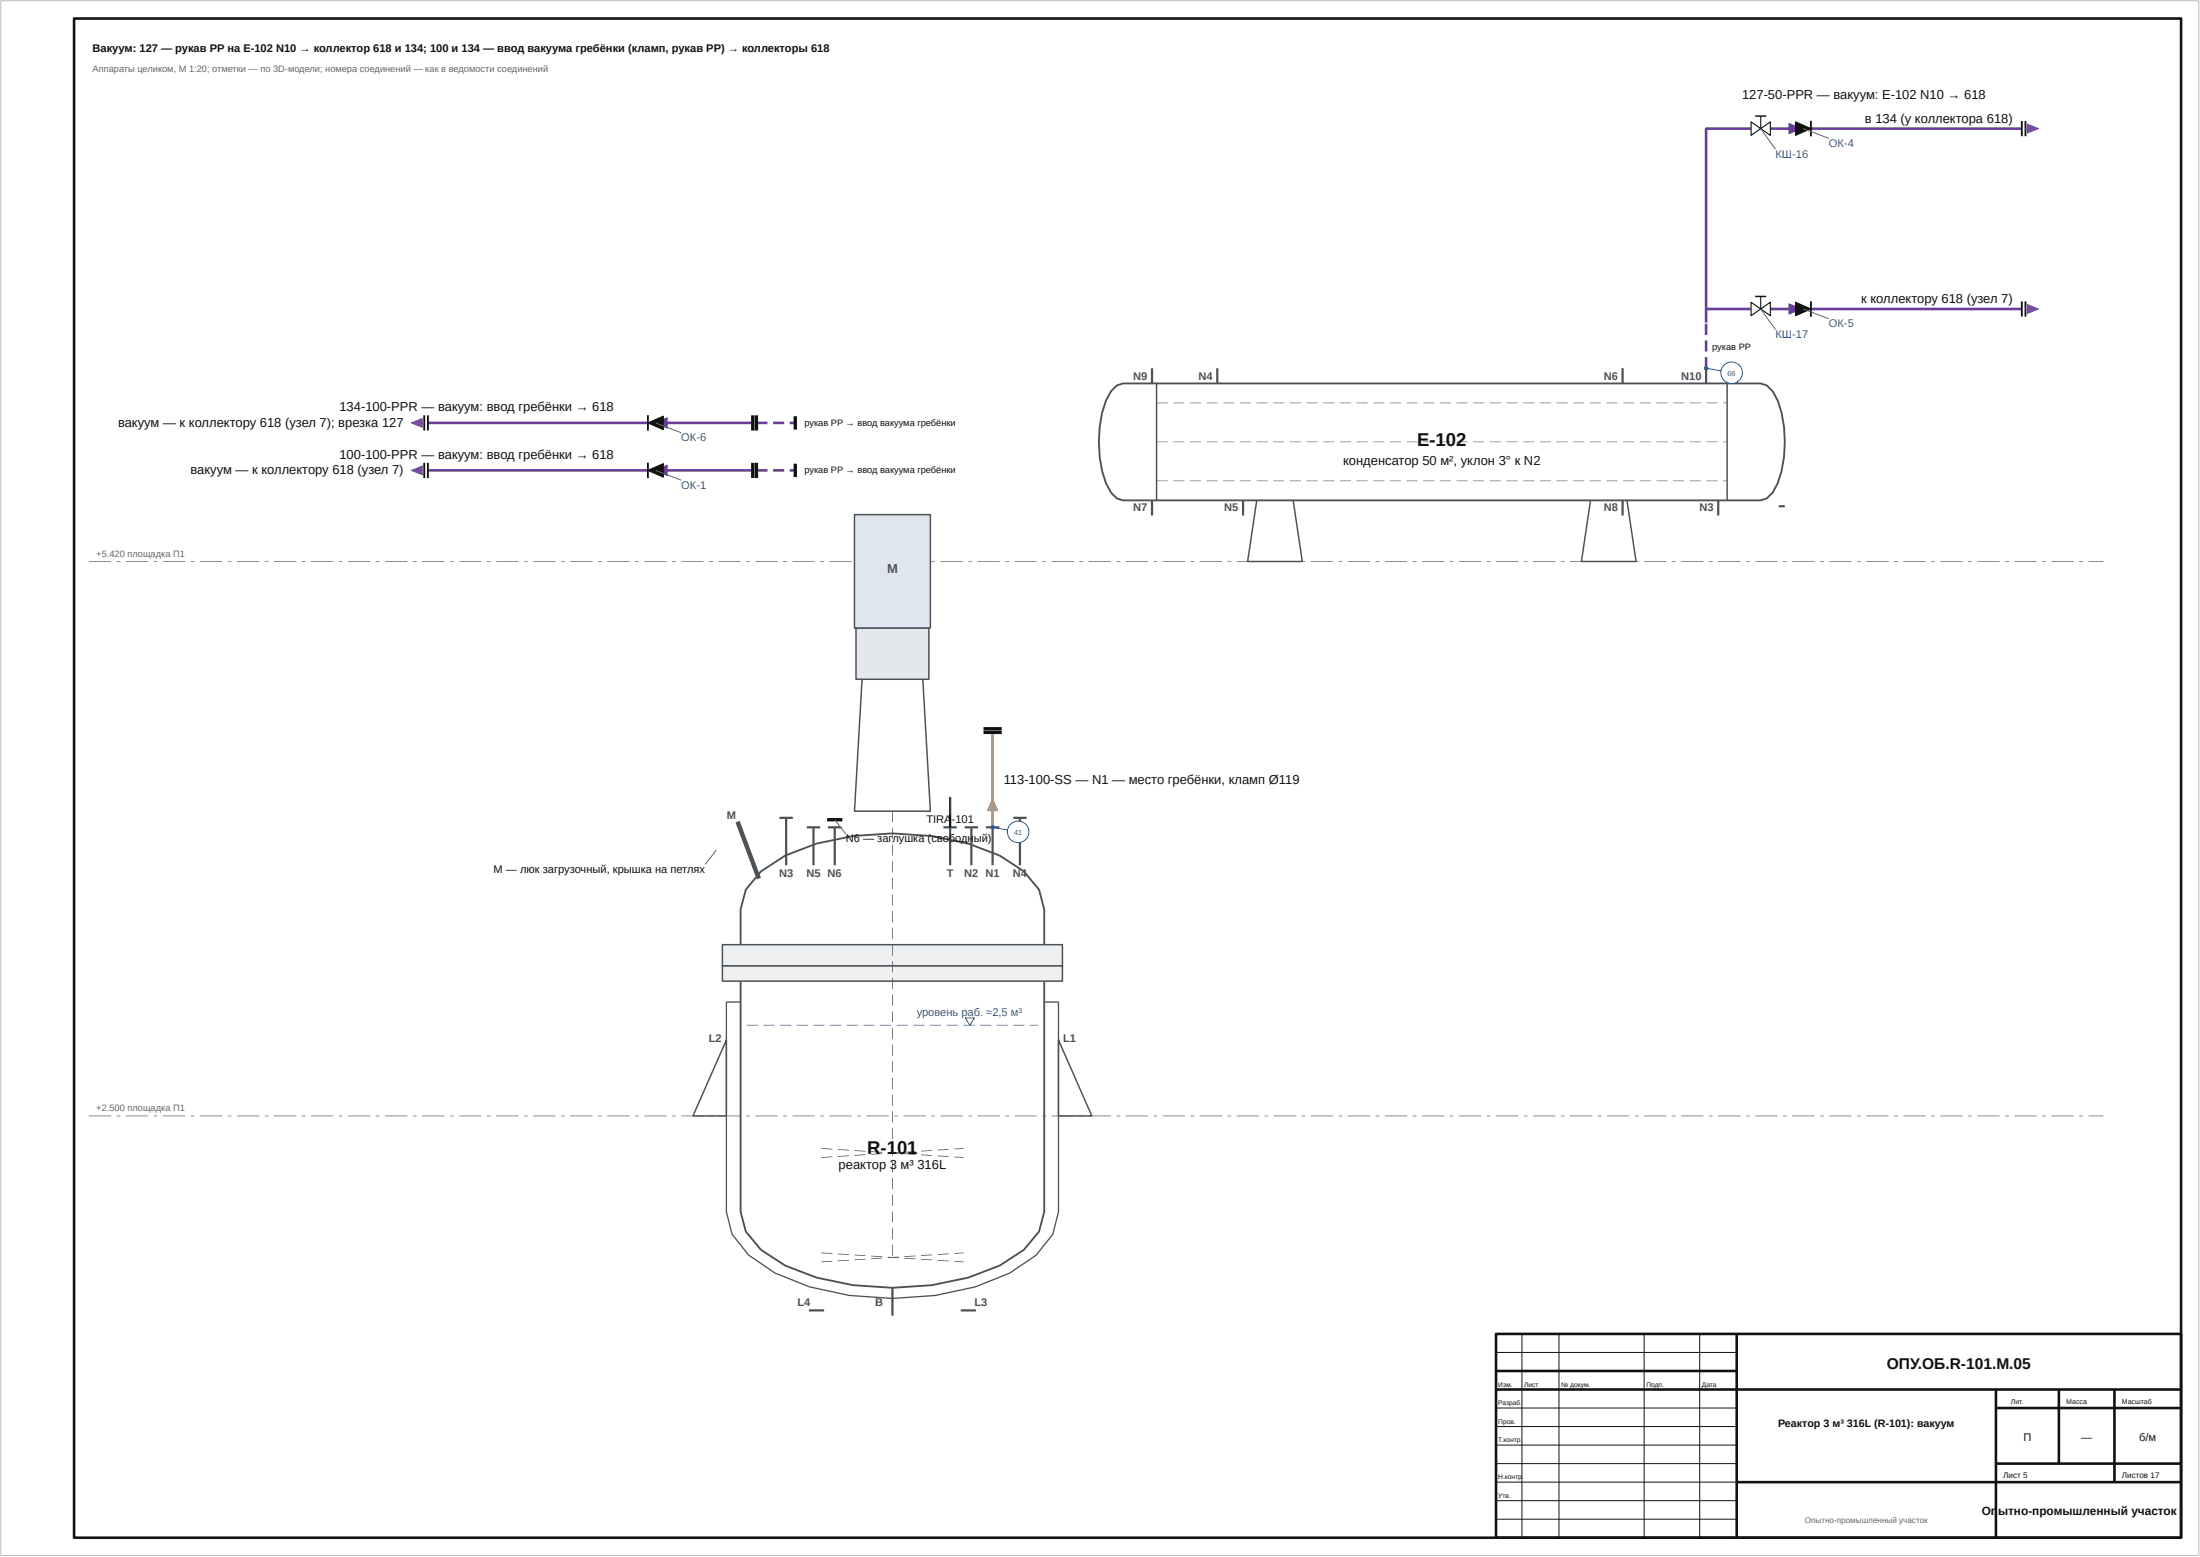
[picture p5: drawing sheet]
<svg xmlns="http://www.w3.org/2000/svg" width="594mm" height="420mm" viewBox="0 0 594 420" stroke-linecap="round" stroke-linejoin="round" font-family="sans-serif">
<path d="M469 360v55M404 370h65M404 375h185M539 375v40M539 380h50M556 375v20M571 375v25M469 400h120M539 395h50" fill="none" stroke="#111" stroke-width=".7" stroke-linecap="butt"/>
<path d="M460.4 96.4h.7v3h-.7zM460.4 91.9h.7v3h-.7zM460.4 87.4h.7v3h-.7z" fill="#6a3c9a"/>
<path d="M472.9 34.7h-12.2v52.4M478.1 34.7h6.8M489 34.7h57M460.7 83.4h12.2M478.1 83.4h6.8M489 83.4h57M115.6 126.9h59.4M179.1 126.9h24.2" fill="none" stroke="#6a3c9a" stroke-width=".7" stroke-linecap="butt"/>
<path d="M268 197.7v25.6" fill="none" stroke="#f18e2b" stroke-width=".7" stroke-linecap="butt"/>
<path d="M204.3 126.6h3v.7h-3zM208.8 126.6h3v.7h-3zM213.3 126.6h1.5v.7h-1.5z" fill="#6a3c9a"/>
<path d="M115.6 114.1h59.4M179.1 114.1h24.2" fill="none" stroke="#6a3c9a" stroke-width=".7" stroke-linecap="butt"/>
<path d="M204.3 113.8h3v.7h-3zM208.8 113.8h3v.7h-3zM213.3 113.8h1.5v.7h-1.5z" fill="#6a3c9a"/>
<path d="M.2 .2h593.6v419.6h-593.6z" fill="none" stroke="#bbb" stroke-width=".27"/>
<path d="M20 5h569v410h-569zM404 360h185v55h-185z" fill="none" stroke="#111" stroke-width=".7" stroke-linecap="butt"/>
<path d="M411 360v55M421 360v55M444 360v55M459 360v55M404 365h65M404 380h65M404 385h65M404 390h65M404 395h65M404 400h65M404 405h65M404 410h65" fill="none" stroke="#111" stroke-width=".27"/>
<g fill="#666">
<path d="M24 301.1h6v.2h-6zM31.5 301.1h1v.2h-1zM34 301.1h6v.2h-6zM41.5 301.1h1v.2h-1zM44 301.1h6v.2h-6zM51.5 301.1h1v.2h-1zM54 301.1h6v.2h-6zM61.5 301.1h1v.2h-1zM64 301.1h6v.2h-6zM71.5 301.1h1v.2h-1zM74 301.1h6v.2h-6zM81.5 301.1h1v.2h-1zM84 301.1h6v.2h-6zM91.5 301.1h1v.2h-1zM94 301.1h6v.2h-6zM101.5 301.1h1v.2h-1zM104 301.1h6v.2h-6zM111.5 301.1h1v.2h-1zM114 301.1h6v.2h-6zM121.5 301.1h1v.2h-1zM124 301.1h6v.2h-6zM131.5 301.1h1v.2h-1zM134 301.1h6v.2h-6zM141.5 301.1h1v.2h-1zM144 301.1h6v.2h-6zM151.5 301.1h1v.2h-1zM154 301.1h6v.2h-6zM161.5 301.1h1v.2h-1zM164 301.1h6v.2h-6zM171.5 301.1h1v.2h-1zM174 301.1h6v.2h-6zM181.5 301.1h1v.2h-1zM184 301.1h6v.2h-6zM191.5 301.1h1v.2h-1zM194 301.1h6v.2h-6zM201.5 301.1h1v.2h-1zM204 301.1h6v.2h-6zM211.5 301.1h1v.2h-1zM214 301.1h6v.2h-6zM221.5 301.1h1v.2h-1zM224 301.1h6v.2h-6zM231.5 301.1h1v.2h-1zM234 301.1h6v.2h-6zM241.5 301.1h1v.2h-1zM244 301.1h6v.2h-6zM251.5 301.1h1v.2h-1zM254 301.1h6v.2h-6zM261.5 301.1h1v.2h-1zM264 301.1h6v.2h-6zM271.5 301.1h1v.2h-1zM274 301.1h6v.2h-6zM281.5 301.1h1v.2h-1zM284 301.1h6v.2h-6zM291.5 301.1h1v.2h-1zM294 301.1h6v.2h-6zM301.5 301.1h1v.2h-1zM304 301.1h6v.2h-6zM311.5 301.1h1v.2h-1zM314 301.1h6v.2h-6zM321.5 301.1h1v.2h-1zM324 301.1h6v.2h-6zM331.5 301.1h1v.2h-1zM334 301.1h6v.2h-6zM341.5 301.1h1v.2h-1zM344 301.1h6v.2h-6zM351.5 301.1h1v.2h-1zM354 301.1h6v.2h-6zM361.5 301.1h1v.2h-1zM364 301.1h6v.2h-6zM371.5 301.1h1v.2h-1zM374 301.1h6v.2h-6zM381.5 301.1h1v.2h-1zM384 301.1h6v.2h-6zM391.5 301.1h1v.2h-1zM394 301.1h6v.2h-6zM401.5 301.1h1v.2h-1zM404 301.1h6v.2h-6zM411.5 301.1h1v.2h-1zM414 301.1h6v.2h-6zM421.5 301.1h1v.2h-1zM424 301.1h6v.2h-6zM431.5 301.1h1v.2h-1zM434 301.1h6v.2h-6zM441.5 301.1h1v.2h-1zM444 301.1h6v.2h-6zM451.5 301.1h1v.2h-1zM454 301.1h6v.2h-6zM461.5 301.1h1v.2h-1zM464 301.1h6v.2h-6zM471.5 301.1h1v.2h-1zM474 301.1h6v.2h-6zM481.5 301.1h1v.2h-1zM484 301.1h6v.2h-6zM491.5 301.1h1v.2h-1zM494 301.1h6v.2h-6zM501.5 301.1h1v.2h-1zM504 301.1h6v.2h-6zM511.5 301.1h1v.2h-1zM514 301.1h6v.2h-6zM521.5 301.1h1v.2h-1zM524 301.1h6v.2h-6zM531.5 301.1h1v.2h-1zM534 301.1h6v.2h-6zM541.5 301.1h1v.2h-1zM544 301.1h6v.2h-6zM551.5 301.1h1v.2h-1zM554 301.1h6v.2h-6zM561.5 301.1h1v.2h-1zM564 301.1h4v.2h-4z"/>
<path d="M24 151.4h6v.2h-6zM31.5 151.4h1v.2h-1zM34 151.4h6v.2h-6zM41.5 151.4h1v.2h-1zM44 151.4h6v.2h-6zM51.5 151.4h1v.2h-1zM54 151.4h6v.2h-6zM61.5 151.4h1v.2h-1zM64 151.4h6v.2h-6zM71.5 151.4h1v.2h-1zM74 151.4h6v.2h-6zM81.5 151.4h1v.2h-1zM84 151.4h6v.2h-6zM91.5 151.4h1v.2h-1zM94 151.4h6v.2h-6zM101.5 151.4h1v.2h-1zM104 151.4h6v.2h-6zM111.5 151.4h1v.2h-1zM114 151.4h6v.2h-6zM121.5 151.4h1v.2h-1zM124 151.4h6v.2h-6zM131.5 151.4h1v.2h-1zM134 151.4h6v.2h-6zM141.5 151.4h1v.2h-1zM144 151.4h6v.2h-6zM151.5 151.4h1v.2h-1zM154 151.4h6v.2h-6zM161.5 151.4h1v.2h-1zM164 151.4h6v.2h-6zM171.5 151.4h1v.2h-1zM174 151.4h6v.2h-6zM181.5 151.4h1v.2h-1zM184 151.4h6v.2h-6zM191.5 151.4h1v.2h-1zM194 151.4h6v.2h-6zM201.5 151.4h1v.2h-1zM204 151.4h6v.2h-6zM211.5 151.4h1v.2h-1zM214 151.4h6v.2h-6zM221.5 151.4h1v.2h-1zM224 151.4h6v.2h-6zM231.5 151.4h1v.2h-1zM234 151.4h6v.2h-6zM241.5 151.4h1v.2h-1zM244 151.4h6v.2h-6zM251.5 151.4h1v.2h-1zM254 151.4h6v.2h-6zM261.5 151.4h1v.2h-1zM264 151.4h6v.2h-6zM271.5 151.4h1v.2h-1zM274 151.4h6v.2h-6zM281.5 151.4h1v.2h-1zM284 151.4h6v.2h-6zM291.5 151.4h1v.2h-1zM294 151.4h6v.2h-6zM301.5 151.4h1v.2h-1zM304 151.4h6v.2h-6zM311.5 151.4h1v.2h-1zM314 151.4h6v.2h-6zM321.5 151.4h1v.2h-1zM324 151.4h6v.2h-6zM331.5 151.4h1v.2h-1zM334 151.4h6v.2h-6zM341.5 151.4h1v.2h-1zM344 151.4h6v.2h-6zM351.5 151.4h1v.2h-1zM354 151.4h6v.2h-6zM361.5 151.4h1v.2h-1zM364 151.4h6v.2h-6zM371.5 151.4h1v.2h-1zM374 151.4h6v.2h-6zM381.5 151.4h1v.2h-1zM384 151.4h6v.2h-6zM391.5 151.4h1v.2h-1zM394 151.4h6v.2h-6zM401.5 151.4h1v.2h-1zM404 151.4h6v.2h-6zM411.5 151.4h1v.2h-1zM414 151.4h6v.2h-6zM421.5 151.4h1v.2h-1zM424 151.4h6v.2h-6zM431.5 151.4h1v.2h-1zM434 151.4h6v.2h-6zM441.5 151.4h1v.2h-1zM444 151.4h6v.2h-6zM451.5 151.4h1v.2h-1zM454 151.4h6v.2h-6zM461.5 151.4h1v.2h-1zM464 151.4h6v.2h-6zM471.5 151.4h1v.2h-1zM474 151.4h6v.2h-6zM481.5 151.4h1v.2h-1zM484 151.4h6v.2h-6zM491.5 151.4h1v.2h-1zM494 151.4h6v.2h-6zM501.5 151.4h1v.2h-1zM504 151.4h6v.2h-6zM511.5 151.4h1v.2h-1zM514 151.4h6v.2h-6zM521.5 151.4h1v.2h-1zM524 151.4h6v.2h-6zM531.5 151.4h1v.2h-1zM534 151.4h6v.2h-6zM541.5 151.4h1v.2h-1zM544 151.4h6v.2h-6zM551.5 151.4h1v.2h-1zM554 151.4h6v.2h-6zM561.5 151.4h1v.2h-1zM564 151.4h4v.2h-4z"/>
</g>
<path d="M200 260.7v66.3l1.4 5.4 4.1 4.9 6.5 4.2 8.5 3.3a77.8 77.8 0 0 0 41 0l8.5-3.3 6.5-4.2 4.1-4.9 1.4-5.4v-66.3" fill="none" stroke="#4a5258" stroke-width=".5"/>
<path d="M200 270.4h-3.8v56.6l1.5 6.1 4.5 5.6 7.1 4.9 9.3 3.7 10.8 2.3 11.6 .8 11.6-.8 10.8-2.3 9.3-3.7 7.1-4.9 4.5-5.6 1.5-6.1v-56.6h-3.8" fill="none" stroke="#4a5258" stroke-width=".35"/>
<path d="M195.1 254.9h91.8v5.8h-91.8z" fill="#eef0f2"/>
<path d="M195.1 254.9h91.8v5.8h-91.8z" fill="none" stroke="#4a5258" stroke-width=".4"/>
<path d="M195.1 260.7h91.8v4.1h-91.8z" fill="#eef0f2"/>
<path d="M232.8 183.3h16.4l2 35.6h-20.5zM195.1 260.7h91.8v4.1h-91.8zM196.2 280.7v20.5h-9.1zM285.8 280.7l9 20.5h-9z" fill="none" stroke="#4a5258" stroke-width=".4"/>
<path d="M200 254.9v-9.5l1.4-5.3 4.1-4.9 6.5-4.3 8.5-3.2a77.8 77.8 0 0 1 41 0l8.5 3.2 6.5 4.3 4.1 4.9 1.4 5.3v9.5" fill="none" stroke="#4a5258" stroke-width=".5"/>
<path d="M231.2 169.5h19.6v13.8h-19.6z" fill="#e4e8ec"/>
<path d="M231.2 169.5h19.6v13.8h-19.6z" fill="none" stroke="#4a5258" stroke-width=".4"/>
<path d="M230.7 138.9h20.5v30.6h-20.5z" fill="#dfe6ef"/>
<path d="M230.7 138.9h20.5v30.6h-20.5z" fill="none" stroke="#4a5258" stroke-width=".4"/>
<g fill="#4a5258">
<path d="M240.9 218.9h.2v3h-.2zM240.9 223.4h.2v3h-.2zM240.9 227.9h.2v3h-.2zM240.9 232.4h.2v3h-.2zM240.9 236.9h.2v3h-.2zM240.9 241.4h.2v3h-.2zM240.9 245.9h.2v3h-.2zM240.9 250.4h.2v3h-.2zM240.9 254.9h.2v3h-.2zM240.9 259.4h.2v3h-.2zM240.9 263.9h.2v3h-.2zM240.9 268.4h.2v3h-.2zM240.9 272.9h.2v3h-.2zM240.9 277.4h.2v3h-.2zM240.9 281.9h.2v3h-.2zM240.9 286.4h.2v3h-.2zM240.9 290.9h.2v3h-.2zM240.9 295.4h.2v3h-.2zM240.9 299.9h.2v3h-.2zM240.9 304.4h.2v3h-.2zM240.9 308.9h.2v3h-.2zM240.9 313.4h.2v3h-.2zM240.9 317.9h.2v3h-.2zM240.9 322.4h.2v3h-.2zM240.9 326.9h.2v3h-.2zM240.9 331.4h.2v3h-.2zM240.9 335.9h.2v3h-.2z"/>
<path d="M221.8 338l3 .2v.2l-3-.2zM226.3 338.3l3 .2v.2l-3-.2zM230.8 338.6l3 .2-.1 .2-2.9-.2zM235.3 338.9l3 .2-.1 .2-3-.2zM239.7 339.2l3 .2v.2l-3-.2zM244.2 339.5l3 .1v.2l-3-.1zM248.7 339.7l3 .2v.2l-3-.2zM253.2 340l3 .2v.2l-3-.2zM257.7 340.3l2.5 .2v.2l-2.5-.2z"/>
<path d="M221.8 340.5l3-.2v.2l-3 .2zM226.3 340.2l3-.2v.2l-3 .2zM230.8 339.9l2.9-.2 .1 .2-3 .2zM235.2 339.6l3-.2 .1 .2-3 .2zM239.7 339.3l3-.2v.2l-3 .2zM244.2 339l3-.2v.2l-3 .2zM248.7 338.8l3-.2v.2l-3 .2zM253.2 338.5l3-.2v.2l-3 .2zM257.7 338.2l2.5-.2v.2l-2.5 .2z"/>
<path d="M221.8 309.8l3 .2v.2l-3-.2zM226.3 310.1l3 .2v.2l-3-.2zM230.8 310.4l3 .2-.1 .2-2.9-.2zM235.3 310.7l3 .2-.1 .2-3-.2zM239.7 311l3 .2v.2l-3-.2zM244.2 311.3l3 .2v.2l-3-.2zM248.7 311.6l3 .2v.2l-3-.2zM253.2 311.9l3 .1v.2l-3-.2zM257.7 312.1l2.5 .2v.2l-2.5-.2z"/>
<path d="M221.8 312.3l3-.2v.2l-3 .2zM226.3 312l3-.2v.2l-3 .2zM230.8 311.7l2.9-.2 .1 .2-3 .2zM235.2 311.4l3-.2 .1 .2-3 .2zM239.7 311.1l3-.1v.2l-3 .1zM244.2 310.9l3-.2v.2l-3 .2zM248.7 310.6l3-.2v.2l-3 .2zM253.2 310.3l3-.2v.2l-3 .2zM257.7 310l2.5-.2v.2l-2.5 .2z"/>
</g>
<path d="M201.6 276.6h3v.2h-3zM206.1 276.6h3v.2h-3zM210.6 276.6h3v.2h-3zM215.1 276.6h3v.2h-3zM219.6 276.6h3v.2h-3zM224.1 276.6h3v.2h-3zM228.6 276.6h3v.2h-3zM233.1 276.6h3v.2h-3zM237.6 276.6h3v.2h-3zM242.1 276.6h3v.2h-3zM246.6 276.6h3v.2h-3zM251.1 276.6h3v.2h-3zM255.6 276.6h3v.2h-3zM260.1 276.6h3v.2h-3zM264.6 276.6h3v.2h-3zM269.1 276.6h3v.2h-3zM273.6 276.6h3v.2h-3zM278.1 276.6h2.2v.2h-2.2z" fill="#1f5fa8"/>
<path d="M260.7 274.7h2.4l-1.2 2z" fill="none" stroke="#1f5fa8" stroke-width=".27"/>
<path d="M199.2 221.7l5.7 15.4" fill="none" stroke="#4a5258" stroke-width="1.2" stroke-linecap="butt"/>
<g fill="none" stroke="#4a5258" stroke-width=".6">
<path d="M210.5 220.7h3.6M212.3 220.7v12.8M217.9 223.3h3.6M219.7 223.3v10.2M223.6 223.3h3.6M225.4 223.3v10.2M254.8 223.3h3.6M256.6 223.3v10.2M260.5 223.3h3.6M262.3 223.3v10.2M266.2 223.3h3.7M268 223.3v10.2"/>
<path d="M273.6 220.7h3.6M275.4 220.7v12.8M241 347.5v7.6"/>
</g>
<path d="M300 105.6l1.6-1.6 1.7-.5h172.1l1.7 .5 1.6 1.6a25.2 25.2 0 0 1 3.3 13.7 25.2 25.2 0 0 1-3.3 13.6l-1.6 1.6-1.7 .5h-172.1l-1.7-.5-1.6-1.6a25.2 25.2 0 0 1-3.3-13.6 25.2 25.2 0 0 1 3.3-13.7z" fill="none" stroke="#4a5258" stroke-width=".5"/>
<path d="M312.3 103.5v31.5M466.4 103.5v31.5" fill="none" stroke="#4a5258" stroke-width=".4"/>
<g fill="#4a5258">
<path d="M312.3 108.7h3v.1h-3zM316.8 108.7h3v.1h-3zM321.3 108.7h3v.1h-3zM325.8 108.7h3v.1h-3zM330.3 108.7h3v.1h-3zM334.8 108.7h3v.1h-3zM339.3 108.7h3v.1h-3zM343.8 108.7h3v.1h-3zM348.3 108.7h3v.1h-3zM352.8 108.7h3v.1h-3zM357.3 108.7h3v.1h-3zM361.8 108.7h3v.1h-3zM366.3 108.7h3v.1h-3zM370.8 108.7h3v.1h-3zM375.3 108.7h3v.1h-3zM379.8 108.7h3v.1h-3zM384.3 108.7h3v.1h-3zM388.8 108.7h3v.1h-3zM393.3 108.7h3v.1h-3zM397.8 108.7h3v.1h-3zM402.3 108.7h3v.1h-3zM406.8 108.7h3v.1h-3zM411.3 108.7h3v.1h-3zM415.8 108.7h3v.1h-3zM420.3 108.7h3v.1h-3zM424.8 108.7h3v.1h-3zM429.3 108.7h3v.1h-3zM433.8 108.7h3v.1h-3zM438.3 108.7h3v.1h-3zM442.8 108.7h3v.1h-3zM447.3 108.7h3v.1h-3zM451.8 108.7h3v.1h-3zM456.3 108.7h3v.1h-3zM460.8 108.7h3v.1h-3zM465.3 108.7h1.1v.1h-1.1z"/>
<path d="M312.3 119.2h3v.1h-3zM316.8 119.2h3v.1h-3zM321.3 119.2h3v.1h-3zM325.8 119.2h3v.1h-3zM330.3 119.2h3v.1h-3zM334.8 119.2h3v.1h-3zM339.3 119.2h3v.1h-3zM343.8 119.2h3v.1h-3zM348.3 119.2h3v.1h-3zM352.8 119.2h3v.1h-3zM357.3 119.2h3v.1h-3zM361.8 119.2h3v.1h-3zM366.3 119.2h3v.1h-3zM370.8 119.2h3v.1h-3zM375.3 119.2h3v.1h-3zM379.8 119.2h3v.1h-3zM384.3 119.2h3v.1h-3zM388.8 119.2h3v.1h-3zM393.3 119.2h3v.1h-3zM397.8 119.2h3v.1h-3zM402.3 119.2h3v.1h-3zM406.8 119.2h3v.1h-3zM411.3 119.2h3v.1h-3zM415.8 119.2h3v.1h-3zM420.3 119.2h3v.1h-3zM424.8 119.2h3v.1h-3zM429.3 119.2h3v.1h-3zM433.8 119.2h3v.1h-3zM438.3 119.2h3v.1h-3zM442.8 119.2h3v.1h-3zM447.3 119.2h3v.1h-3zM451.8 119.2h3v.1h-3zM456.3 119.2h3v.1h-3zM460.8 119.2h3v.1h-3zM465.3 119.2h1.1v.1h-1.1z"/>
<path d="M312.3 129.7h3v.2h-3zM316.8 129.7h3v.2h-3zM321.3 129.7h3v.2h-3zM325.8 129.7h3v.2h-3zM330.3 129.7h3v.2h-3zM334.8 129.7h3v.2h-3zM339.3 129.7h3v.2h-3zM343.8 129.7h3v.2h-3zM348.3 129.7h3v.2h-3zM352.8 129.7h3v.2h-3zM357.3 129.7h3v.2h-3zM361.8 129.7h3v.2h-3zM366.3 129.7h3v.2h-3zM370.8 129.7h3v.2h-3zM375.3 129.7h3v.2h-3zM379.8 129.7h3v.2h-3zM384.3 129.7h3v.2h-3zM388.8 129.7h3v.2h-3zM393.3 129.7h3v.2h-3zM397.8 129.7h3v.2h-3zM402.3 129.7h3v.2h-3zM406.8 129.7h3v.2h-3zM411.3 129.7h3v.2h-3zM415.8 129.7h3v.2h-3zM420.3 129.7h3v.2h-3zM424.8 129.7h3v.2h-3zM429.3 129.7h3v.2h-3zM433.8 129.7h3v.2h-3zM438.3 129.7h3v.2h-3zM442.8 129.7h3v.2h-3zM447.3 129.7h3v.2h-3zM451.8 129.7h3v.2h-3zM456.3 129.7h3v.2h-3zM460.8 129.7h3v.2h-3zM465.3 129.7h1.1v.2h-1.1z"/>
</g>
<path d="M339.4 135l-2.5 16.5h14.8l-2.5-16.5M429.5 135l-2.4 16.5h14.7l-2.4-16.5" fill="none" stroke="#4a5258" stroke-width=".4"/>
<path d="M311.1 99.4v4.1M328.7 99.4v4.1M438.2 99.4v4.1M460.7 99.4v4.1M311.1 135v4.1M335.7 135v4.1M438.2 135v4.1M464 135v4.1M480.3 136.6h1.7" fill="none" stroke="#4a5258" stroke-width=".6"/>
<path d="M546 32.7v4.1M547 32.7v4.1" fill="none" stroke="#111" stroke-width=".5"/>
<path d="M547.5 33.5l3 1.2-3 1.2z" fill="#7a61ad"/>
<path d="M547.5 33.5l3 1.2-3 1.2z" fill="none" stroke="#7a61ad" stroke-width=".27"/>
<path d="M547 34.7h1.4" fill="none" stroke="#7a61ad" stroke-width=".3"/>
<path d="M546 81.3v4.1M547 81.3v4.1" fill="none" stroke="#111" stroke-width=".5"/>
<path d="M547.5 82.2l3 1.2-3 1.2z" fill="#7a61ad"/>
<path d="M547.5 82.2l3 1.2-3 1.2z" fill="none" stroke="#7a61ad" stroke-width=".27"/>
<path d="M547 83.4h1.4" fill="none" stroke="#7a61ad" stroke-width=".3"/>
<path d="M203.3 124.9v4.1M204.3 124.9v4.1M214.8 125.1v3.6M265.6 197.7h4.9M265.6 196.7h4.9" fill="none" stroke="#111" stroke-width=".9" stroke-linecap="butt"/>
<path d="M114.6 124.9v4.1M115.6 124.9v4.1" fill="none" stroke="#111" stroke-width=".5"/>
<path d="M111.1 126.9l3-1.2v2.4z" fill="#7a61ad"/>
<path d="M111.1 126.9l3-1.2v2.4z" fill="none" stroke="#7a61ad" stroke-width=".27"/>
<path d="M113.1 126.9h1.5" fill="none" stroke="#7a61ad" stroke-width=".3"/>
<path d="M203.3 112.1v4.1M204.3 112.1v4.1M214.8 112.3v3.6" fill="none" stroke="#111" stroke-width=".9" stroke-linecap="butt"/>
<path d="M114.6 112.1v4.1M115.6 112.1v4.1" fill="none" stroke="#111" stroke-width=".5"/>
<path d="M111.1 114.1l3-1.2v2.4z" fill="#7a61ad"/>
<path d="M111.1 114.1l3-1.2v2.4z" fill="none" stroke="#7a61ad" stroke-width=".27"/>
<path d="M113.1 114.1h1.5" fill="none" stroke="#7a61ad" stroke-width=".3"/>
<path d="M223.4 221.2h4.1" fill="none" stroke="#111" stroke-width=".9" stroke-linecap="butt"/>
<path d="M256.6 215.1v8.2" fill="none" stroke="#111" stroke-width=".6"/>
<path d="M218.4 353.6h4.1M259.4 353.6h4.1" fill="none" stroke="#4a5258" stroke-width=".6"/>
<path d="M483.1 33.3l3.2 1.4-3.2 1.4z" fill="#6a3c9a"/>
<path d="M483.1 33.3l3.2 1.4-3.2 1.4z" fill="none" stroke="#6a3c9a" stroke-width=".27"/>
<path d="M483.1 82l3.2 1.4-3.2 1.4z" fill="#6a3c9a"/>
<path d="M483.1 82l3.2 1.4-3.2 1.4z" fill="none" stroke="#6a3c9a" stroke-width=".27"/>
<path d="M268 215.6l1.4 3.2h-2.8z" fill="#f18e2b"/>
<path d="M268 215.6l1.4 3.2h-2.8z" fill="none" stroke="#f18e2b" stroke-width=".27"/>
<path d="M177 126.9l3.2-1.4v2.8z" fill="#6a3c9a"/>
<path d="M177 126.9l3.2-1.4v2.8z" fill="none" stroke="#6a3c9a" stroke-width=".27"/>
<path d="M177 114.1l3.2-1.4v2.8z" fill="#6a3c9a"/>
<path d="M177 114.1l3.2-1.4v2.8z" fill="none" stroke="#6a3c9a" stroke-width=".27"/>
<path d="M472.9 32.9l5.2 3.6v-3.6l-5.2 3.6z" fill="#fff"/>
<path d="M472.9 32.9l5.2 3.6v-3.6l-5.2 3.6zM475.5 31.3v3.4" fill="none" stroke="#111" stroke-width=".3"/>
<path d="M474 31.3h3" fill="none" stroke="#111" stroke-width=".4"/>
<path d="M484.9 32.9l4.1 1.8-4.1 1.8z" fill="#111"/>
<path d="M484.9 32.9l4.1 1.8-4.1 1.8z" fill="none" stroke="#111" stroke-width=".3"/>
<path d="M489 32.6v4.2" fill="none" stroke="#111" stroke-width=".5"/>
<path d="M472.9 81.6l5.2 3.6v-3.6l-5.2 3.6z" fill="#fff"/>
<path d="M472.9 81.6l5.2 3.6v-3.6l-5.2 3.6zM475.5 80v3.4" fill="none" stroke="#111" stroke-width=".3"/>
<path d="M474 80h3" fill="none" stroke="#111" stroke-width=".4"/>
<path d="M484.9 81.6l4.1 1.8-4.1 1.8z" fill="#111"/>
<path d="M484.9 81.6l4.1 1.8-4.1 1.8z" fill="none" stroke="#111" stroke-width=".3"/>
<path d="M489 81.3v4.2" fill="none" stroke="#111" stroke-width=".5"/>
<path d="M175 126.9l4.1-1.8v3.7z" fill="#111"/>
<path d="M175 126.9l4.1-1.8v3.7z" fill="none" stroke="#111" stroke-width=".3"/>
<path d="M175 124.9v4.1" fill="none" stroke="#111" stroke-width=".5"/>
<path d="M175 114.1l4.1-1.8v3.7z" fill="#111"/>
<path d="M175 114.1l4.1-1.8v3.7z" fill="none" stroke="#111" stroke-width=".3"/>
<path d="M175 112.1v4.1" fill="none" stroke="#111" stroke-width=".5"/>
<path d="M475.5 34.7l4 5.6M487 34.7l6.9 2.7M475.5 83.4l4 5.6M487 83.4l6.9 2.6M177 114.1l7 2.7M177 126.9l7 2.7M256.6 215.1v4.6M193.4 229.4l-3 3.9M225.4 221.2l3 3.9" fill="none" stroke="#666" stroke-width=".27"/>
<path d="M268 223.3l4.1 .7" fill="none" stroke="#1f5fa8" stroke-width=".27"/>
<circle cx="268" cy="223.3" r=".45" fill="#1f5fa8"/>
<circle cx="268" cy="223.3" r=".45" fill="none" stroke="#1f5fa8" stroke-width=".27"/>
<circle cx="274.9" cy="224.5" r="2.9" fill="#fff"/>
<g fill="none" stroke="#1f5fa8" stroke-width=".27">
<path d="M460.7 99.4l4.1 .7"/>
<circle cx="274.9" cy="224.5" r="2.9"/>
</g>
<circle cx="460.7" cy="99.4" r=".45" fill="#1f5fa8"/>
<circle cx="460.7" cy="99.4" r=".45" fill="none" stroke="#1f5fa8" stroke-width=".27"/>
<circle cx="467.6" cy="100.6" r="2.9" fill="#fff"/>
<circle cx="467.6" cy="100.6" r="2.9" fill="none" stroke="#1f5fa8" stroke-width=".27"/>
<g font-size="5" fill="#111">
<text x="382.7" y="120.5">E-102</text>
<text x="234.2" y="311.4">R-1</text>
<text x="242.2" y="311.4">01</text>
</g>
<text font-size="4.2" fill="#111" x="509.5" y="369.5">ОПУ.ОБ.R-101.М.05</text>
<g font-size="3.5" fill="#111">
<text x="470.4" y="26.7">127-50-PPR — вакуум: E-102 N10 → 618</text>
<text x="503.6" y="33.1">в 134 (у коллектора 618)</text>
<text x="502.6" y="81.7">к коллектору 618 (узел 7)</text>
<text x="91.7" y="110.9">134-100-PPR — вакуум: ввод гребёнки → 618</text>
<text x="31.9" y="115.1">вакуум — к коллектору 618 (узел 7); врезка 127</text>
<text x="91.7" y="123.7">100-100-PPR — вакуум: ввод гребёнки → 618</text>
<text x="362.7" y="125.4">конденсатор 50 м², уклон 3° к N2</text>
<text x="51.5" y="127.9">вакуум — к коллектору 618 (узел 7)</text>
<text x="271" y="211.5">113-100-SS — N1 — место гребёнки, кламп Ø119</text>
<text x="226.5" y="315.5">реактор 3 м³</text>
<text x="247.8" y="315.5">316L</text>
</g>
<text font-size="3.5" fill="#4a5258" x="239.5" y="154.6">M</text>
<g font-size="3.2" fill="#111">
<text x="535.2" y="409">Оп</text>
<text x="539.6" y="409">ытно-промышленный участок</text>
</g>
<g font-size="3" fill="#111">
<text x="25" y="14">Вакуум: 127 — рукав PP на E-102 N10 → коллектор 618 и 134; 100 и 134 — ввод вакуума гребёнки (кламп, рукав PP) → коллекторы 618</text>
<text x="250.2" y="222">TIRA</text>
<text x="257" y="222">-101</text>
<text x="228.4" y="227.3">N6 — заглушка (свободн</text>
<text x="263" y="227.3">ый)</text>
<text x="133.3" y="235.5">M — люк загрузочный, крышка на петлях</text>
<text x="546.4" y="389">П</text>
<text x="562" y="389">—</text>
<text x="577.7" y="389">б/м</text>
</g>
<g font-size="3" fill="#1f5fa8">
<text x="493.9" y="39.6">ОК-4</text>
<text x="479.5" y="42.5">КШ-16</text>
<text x="493.9" y="88.3">ОК-5</text>
<text x="479.5" y="91.2">КШ-17</text>
<text x="184" y="119">ОК-6</text>
<text x="184" y="131.8">ОК-1</text>
<text x="247.6" y="274.2">уровень раб. ≈2,5 м³</text>
</g>
<g font-size="3" fill="#4a5258">
<text x="306" y="102.7">N9</text>
<text x="323.7" y="102.7">N4</text>
<text x="433.1" y="102.7">N6</text>
<text x="454" y="102.7">N10</text>
<text x="306" y="138">N7</text>
<text x="330.6" y="138">N5</text>
<text x="433.1" y="138">N8</text>
<text x="458.9" y="138">N3</text>
<text x="196.3" y="220.9">M</text>
<text x="210.4" y="236.8">N3</text>
<text x="217.8" y="236.8">N5 N6</text>
<text x="255.7" y="236.8">T</text>
<text x="260.4" y="236.8">N2 N1</text>
<text x="273.5" y="236.8">N4</text>
<text x="191.4" y="281.2">L2</text>
<text x="287.1" y="281.2">L1</text>
<text x="215.4" y="352.4">L4</text>
<text x="236.4" y="352.4">B</text>
<text x="263.1" y="352.4">L3</text>
</g>
<g font-size="2.9" fill="#111">
<text x="480.2" y="385">Реактор 3 м³</text>
<text x="498.7" y="385">316L (R-101): вакуум</text>
</g>
<g font-size="2.5" fill="#666">
<text x="25" y="19.5">Аппараты целиком, М 1:20; отметки — по 3D-модели; номера соединений — как в ведомости соединений</text>
<text x="26" y="150.3">+5.420 площадка П1</text>
<text x="26" y="300">+2.500 площадка П1</text>
</g>
<g font-size="2.5" fill="#111">
<text x="462.4" y="94.5">рукав PP</text>
<text x="217.2" y="115">рукав PP → ввод вакуума гребёнки</text>
<text x="217.2" y="127.8">рукав PP → ввод вакуума гребёнки</text>
</g>
<g font-size="2.2" fill="#111">
<text x="541" y="398.8">Лист 5</text>
<text x="573" y="398.8">Листов 17</text>
</g>
<text font-size="2.2" fill="#666" x="487.4" y="411">Опытно-промышленный участок</text>
<g font-size="2" fill="#1f5fa8">
<text x="466.5" y="101.5">66</text>
<text x="273.8" y="225.4">41</text>
</g>
<g font-size="1.9" fill="#111">
<text x="543" y="378.8">Лит.</text>
<text x="558" y="378.8">Масса</text>
<text x="573" y="378.8">Масштаб</text>
</g>
<g font-size="1.8" fill="#111">
<text x="404.6" y="374.2">Изм.</text>
<text x="411.6" y="374.2">Лист</text>
<text x="421.6" y="374.2">№ докум.</text>
<text x="444.6" y="374.2">Подп.</text>
<text x="459.6" y="374.2">Дата</text>
<text x="404.6" y="379.2">Разраб.</text>
<text x="404.6" y="384.2">Пров.</text>
<text x="404.6" y="389.2">Т.контр.</text>
<text x="404.6" y="399.2">Н.контр</text>
<text x="411" y="399.2">.</text>
<text x="404.6" y="404.2">Утв.</text>
</g>
</svg>
